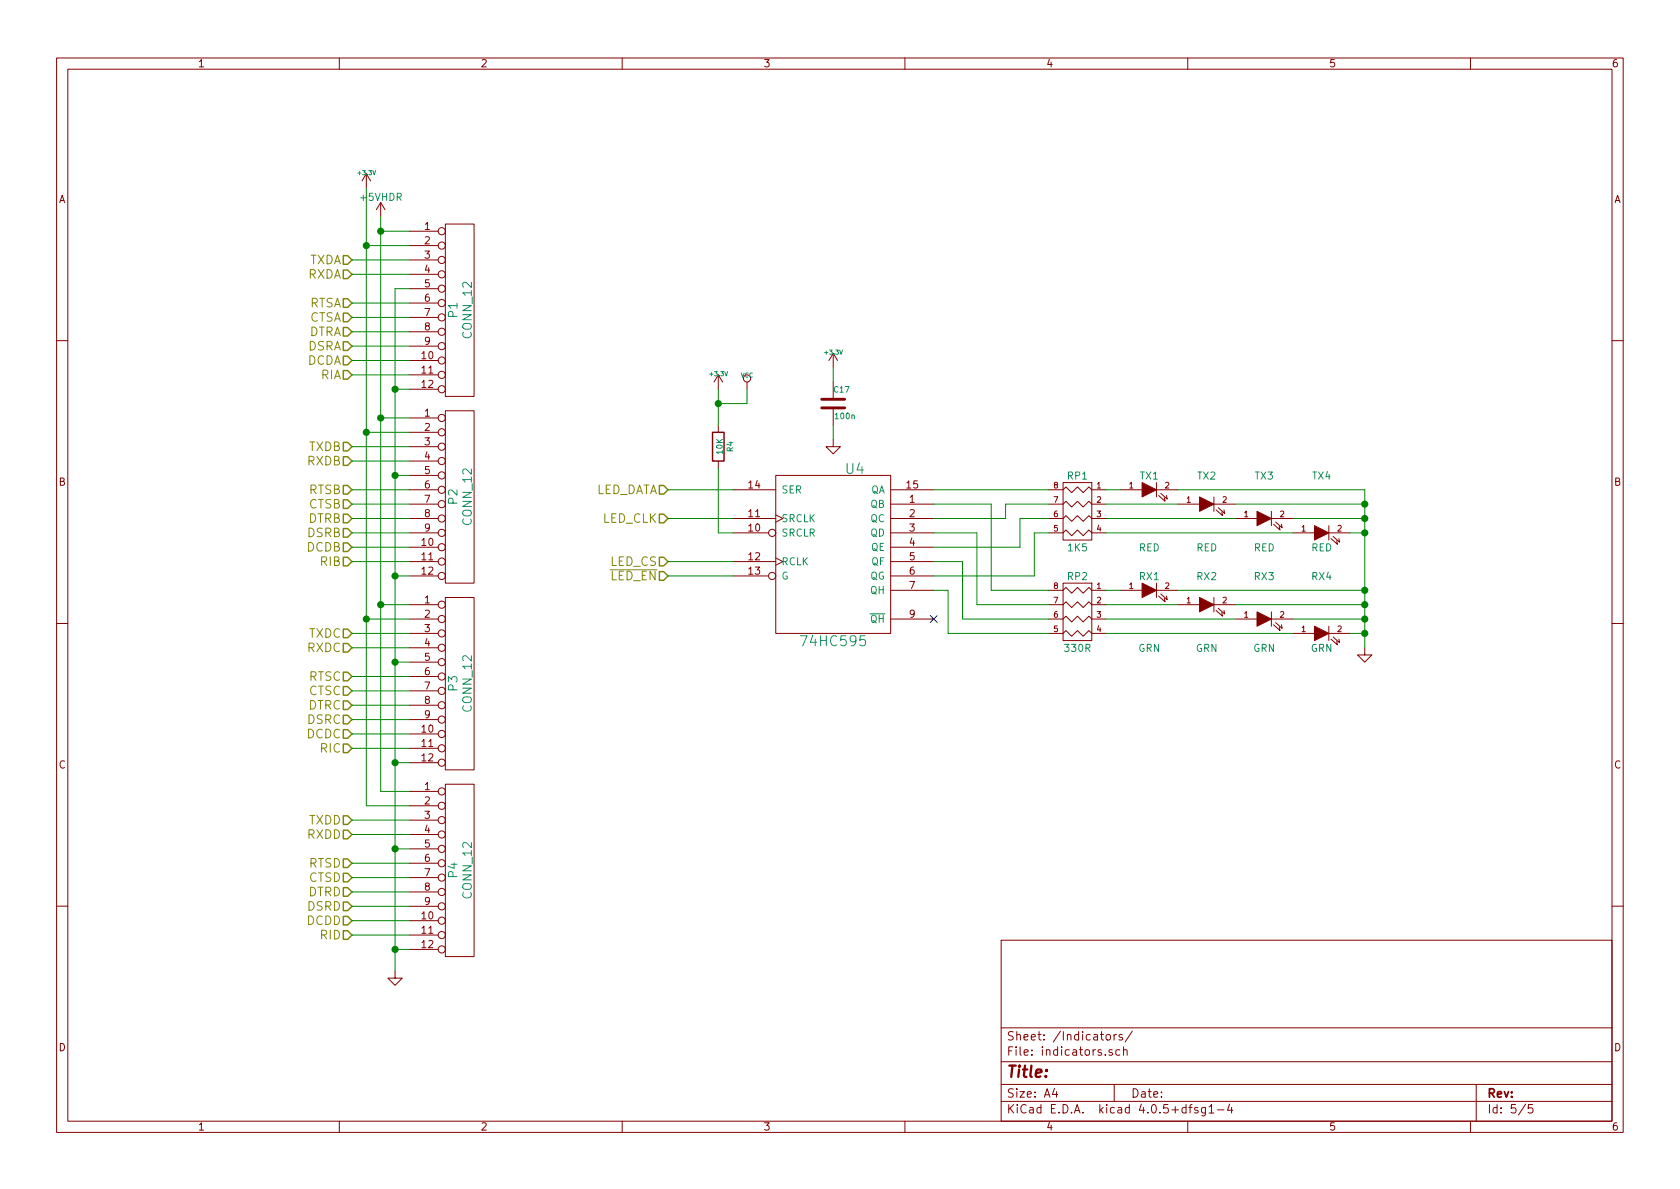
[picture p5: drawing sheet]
<svg xmlns="http://www.w3.org/2000/svg" width="297mm" height="210mm" viewBox="0 0 297 210" stroke-linecap="round" stroke-linejoin="round" font-family="sans-serif">
<g fill="none" stroke="#840000" stroke-width=".18">
<path d="M10 10.3h277v189.9h-277zM12 12.2h273v186.1h-273zM60 10.3v1.9M110 10.3v1.9M160 10.3v1.9M210 10.3v1.9M260 10.3v1.9M64.8 30.7l-.8 1.3M64.8 30.7v2.6M64.8 30.7l.7 1.3M67.3 35.8l-.8 1.3M67.3 35.8v2.5"/>
<path d="M67.3 35.8l.8 1.3M78.7 39.6h5.1v30.5h-5.1zM72.4 40.9h5.1M72.4 43.4h5.1M72.4 46h5.1M72.4 48.5h5.1M72.4 51h5.1M72.4 53.6h5.1M72.4 56.1h5.1M72.4 58.7h5.1M10 60.2h2M72.4 61.2h5.1"/>
<path d="M72.4 63.7h5.1M72.4 66.3h5.1M72.4 68.8h5.1M72.4 73.9h5.1M72.4 76.4h5.1M72.4 79h5.1M78.7 72.6h5.1v30.5h-5.1zM127 66.3v2.5M127 75.2v1.2M127 66.3l-.8 1.3M127 66.3l.8 1.3M132.1 67.6v1.2"/>
<path d="M147.3 77.7v1.3h1.3l-1.3 1.3-1.3-1.3h1.3M147.3 62.5v2.5M147.3 67.6v2.8M147.3 72.4v2.8M147.3 62.5l-.7 1.2M147.3 62.5l.8 1.2M285 60.2h2M72.4 89.1h5.1M72.4 91.7h5.1M72.4 94.2h5.1M72.4 96.8h5.1M72.4 99.3h5.1"/>
<path d="M72.4 86.6h5.1M72.4 81.5h5.1M72.4 84.1h5.1M127 81.5v1.3M129.5 91.7h7.7M129.5 94.2h6.4M129.5 99.3h7.7M129.5 86.6h7.7M137.2 84.1h20.3v27.9h-20.3zM137.2 91.1l1.2 .6-1.2 .6M137.2 98.7l1.2 .6-1.2 .6M157.5 89.1h7.6"/>
<path d="M157.5 91.7h7.6M157.5 94.2h7.6M157.5 96.8h7.6M157.5 99.3h7.6M157.5 86.6h7.6M185.4 94.2h2.6l.5-.5 1 1 1-1 1 1 1-1 .5 .5h2.6M185.4 91.7h2.6l.5-.5 1 1 1-1 1 1 1-1 .5 .5h2.6M185.4 89.1h2.6l.5-.5 1 1.1 1-1.1 1 1.1 1-1.1 .5 .5h2.6M185.4 86.6h2.6l.5-.5 1 1 1-1 1 1 1-1 .5 .5h2.6M188 85.3h5v10.2h-5zM198.1 86.6h3.8M204.5 86.6h3.8"/>
<path d="M204.5 85.3v2.6M204.9 87.6l1.1 1-.1-.6M205.2 87.2l1.2 1.1-.2-.7M208.3 89.1h3.8M214.6 89.1h3.8M214.6 87.9v2.5M215 90.2l1.2 1-.2-.7M215.4 89.8l1.1 1-.1-.6M218.4 91.7h3.8M224.8 91.7h3.8M224.8 90.4v2.6M225.2 92.7l1.1 1-.1-.6"/>
<path d="M225.6 92.3l1.1 1-.1-.6M228.6 94.2h3.8M234.9 94.2h3.9M234.9 93v2.5M235.3 95.2l1.2 1.1-.2-.7M235.7 94.9l1.2 1-.2-.7M10 110.3h2M72.4 101.8h5.1M72.4 109.5h5.1M72.4 106.9h5.1M72.4 112h5.1M72.4 114.5h5.1"/>
<path d="M72.4 117.1h5.1M72.4 119.6h5.1M78.7 105.7h5.1v30.4h-5.1zM129.5 101.8h6.4M157.5 101.8h7.6M157.5 104.4h7.6M157.5 109.5h7.6M185.4 112h2.6l.5-.5 1 1 1-1 1 1 1-1 .5 .5h2.6M185.4 109.5h2.6l.5-.5 1 1 1-1 1 1 1-1 .5 .5h2.6M185.4 106.9h2.6l.5-.5 1 1 1-1 1 1 1-1 .5 .5h2.6M185.4 104.4h2.6l.5-.5 1 1 1-1 1 1 1-1 .5 .5h2.6M188 103.1h5v10.2h-5z"/>
<path d="M198.1 104.4h3.8M204.5 104.4h3.8M204.5 103.1v2.6M204.9 105.4l1.1 1-.1-.6M205.2 105l1.2 1-.2-.6M208.3 106.9h3.8M214.6 105.7v2.5M214.6 106.9h3.8M215 107.9l1.2 1.1-.2-.7M215.4 107.6l1.1 1-.1-.7M218.4 109.5h3.8M224.8 109.5h3.8"/>
<path d="M224.8 108.2v2.5M225.2 110.5l1.1 1-.1-.6M225.6 110.1l1.1 1-.1-.6M228.6 112h3.8M234.9 110.7v2.6M234.9 112h3.9M235.3 113l1.2 1-.2-.6M235.7 112.6l1.2 1.1-.2-.7M241.3 114.5v1.3h1.3l-1.3 1.3-1.3-1.3h1.3M285 110.3h2M72.4 122.2h5.1M72.4 124.7h5.1"/>
<path d="M72.4 127.2h5.1M72.4 129.8h5.1M72.4 132.3h5.1M72.4 134.9h5.1M72.4 139.9h5.1M78.7 138.7h5.1v30.5h-5.1zM72.4 142.5h5.1M72.4 145h5.1M72.4 147.6h5.1M72.4 150.1h5.1M72.4 152.6h5.1M72.4 155.2h5.1"/>
<path d="M72.4 157.7h5.1M10 160.2h2M69.8 171.7v1.3h1.3l-1.3 1.2-1.2-1.2h1.2M72.4 160.3h5.1M72.4 162.8h5.1M72.4 165.3h5.1M72.4 167.9h5.1M177 166.3h108v32h-108zM285 160.2h2M60 198.3v1.9M110 198.3v1.9M160 198.3v1.9"/>
<path d="M177 194.8h108M177 191.8h108M177 187.8h108M177 181.8h108M186.4 192.5l-.3 1h.9M186.8 193v1M195.6 183.1l.2-.2 .5 .2v.5l-.1 .2-.4 .1-.2-.1zM196.6 185.7a.37 .37 0 0 0-.5 .1v.2l.5 .2 .1 .1-.2 .3-.4-.1M197 182.9v1M197 191.8v3M197.4 182.9l-.4 .3M198 185.7l-.4-.1-.3 .3 .1 .6 .2 .1 .4-.1"/>
<path d="M198.4 183a.37 .37 0 0 0-.6 .1l.1 .3 .5 .1 .1 .1-.2 .3-.5-.1M198.7 185.7l.2-.1 .3 .1 .1 .9M198.7 185.1v1.5M200.2 182.3l-1.3 2M210 198.3v1.9M210.2 195.8h.6M210.8 195.3l-.4 .2v1.3M211.8 195.9a.37 .37 0 0 0-.6 .1l.1 .3 .5 .1 .1 .1-.3 .3-.4-.1M213.1 195.8v1.4l-.2 .1h-.4M213.1 195.9l-.4-.1-.3 .3 .1 .6 .2 .1 .4-.1M213.8 195.8l.4-.5v1.5M213.8 196.8h.8"/>
<path d="M215.3 196.3h1.1M217.4 195.2l-.4 1.1h1M217.8 195.8v1M260 198.3v1.9M261 191.8v6.5M269.7 195.2l-1.2 2M271 195.3h-.7l-.1 .7 .2-.1 .5 .1 .1 .2v.5l-.2 .1-.6-.1"/>
<circle cx="78.1" cy="56.1" r=".63"/>
<circle cx="78.1" cy="46" r=".63"/>
<circle cx="78.1" cy="43.4" r=".63"/>
<circle cx="78.1" cy="40.9" r=".63"/>
<circle cx="78.1" cy="58.7" r=".63"/>
<circle cx="78.1" cy="51" r=".63"/>
<circle cx="78.1" cy="48.5" r=".63"/>
<circle cx="78.1" cy="53.6" r=".63"/>
<circle cx="78.1" cy="68.8" r=".63"/>
<circle cx="78.1" cy="76.4" r=".63"/>
<circle cx="78.1" cy="66.3" r=".63"/>
<circle cx="78.1" cy="73.9" r=".63"/>
<circle cx="78.1" cy="79" r=".63"/>
<circle cx="78.1" cy="63.7" r=".63"/>
<circle cx="78.1" cy="61.2" r=".63"/>
<circle cx="132.1" cy="66.9" r=".63"/>
<circle cx="78.1" cy="94.2" r=".63"/>
<circle cx="78.1" cy="91.7" r=".63"/>
<circle cx="78.1" cy="81.5" r=".63"/>
<circle cx="78.1" cy="84.1" r=".63"/>
<circle cx="78.1" cy="89.1" r=".63"/>
<circle cx="78.1" cy="86.6" r=".63"/>
<circle cx="78.1" cy="96.8" r=".63"/>
<circle cx="78.1" cy="99.3" r=".63"/>
<circle cx="136.5" cy="94.2" r=".63"/>
<circle cx="78.1" cy="101.8" r=".63"/>
<circle cx="78.1" cy="106.9" r=".63"/>
<circle cx="78.1" cy="114.5" r=".63"/>
<circle cx="78.1" cy="117.1" r=".63"/>
<circle cx="78.1" cy="119.6" r=".63"/>
<circle cx="78.1" cy="112" r=".63"/>
<circle cx="78.1" cy="109.5" r=".63"/>
<circle cx="136.5" cy="101.8" r=".63"/>
<circle cx="78.1" cy="122.2" r=".63"/>
<circle cx="78.1" cy="124.7" r=".63"/>
<circle cx="78.1" cy="127.2" r=".63"/>
<circle cx="78.1" cy="132.3" r=".63"/>
<circle cx="78.1" cy="129.8" r=".63"/>
<circle cx="78.1" cy="134.9" r=".63"/>
<circle cx="78.1" cy="139.9" r=".63"/>
<circle cx="78.1" cy="155.2" r=".63"/>
<circle cx="78.1" cy="150.1" r=".63"/>
<circle cx="78.1" cy="142.5" r=".63"/>
<circle cx="78.1" cy="147.6" r=".63"/>
<circle cx="78.1" cy="145" r=".63"/>
<circle cx="78.1" cy="152.6" r=".63"/>
<circle cx="78.1" cy="157.7" r=".63"/>
<circle cx="78.1" cy="165.3" r=".63"/>
<circle cx="78.1" cy="167.9" r=".63"/>
<circle cx="78.1" cy="160.3" r=".63"/>
<circle cx="78.1" cy="162.8" r=".63"/>
</g>
<g fill="none" stroke="#848400" stroke-width=".25">
<path d="M60.7 45.2h.8l.7 .8-.7 .7h-.8zM60.7 47.7h.8l.7 .8-.7 .8h-.8zM60.7 52.8h.8l.7 .8-.7 .8h-.8zM60.7 55.4h.8l.7 .7-.7 .8h-.8zM60.7 57.9h.8l.7 .8-.7 .7h-.8zM60.7 78.2h.8l.7 .8-.7 .8h-.8zM60.7 60.4h.8l.7 .8-.7 .8h-.8zM60.7 63h.8l.7 .7-.7 .8h-.8zM60.7 65.5h.8l.7 .8-.7 .8h-.8zM60.7 80.8h.8l.7 .7-.7 .8h-.8zM60.7 85.8h.8l.7 .8-.7 .8h-.8zM60.7 88.4h.8l.7 .7-.7 .8h-.8z"/>
<path d="M60.7 90.9h.8l.7 .8-.7 .8h-.8zM60.7 93.5h.8l.7 .7-.7 .8h-.8zM60.7 96h.8l.7 .8-.7 .7h-.8zM60.7 98.5h.8l.7 .8-.7 .8h-.8zM116.6 98.5h.7l.8 .8-.8 .8h-.7zM116.6 90.9h.7l.8 .8-.8 .8h-.7zM116.6 85.8h.7l.8 .8-.8 .8h-.7zM60.7 111.2h.8l.7 .8-.7 .8h-.8zM60.7 113.8h.8l.7 .7-.7 .8h-.8zM60.7 118.9h.8l.7 .7-.7 .8h-.8zM116.6 101.1h.7l.8 .7-.8 .8h-.7zM60.7 121.4h.8l.7 .8-.7 .7h-.8z"/>
<path d="M60.7 123.9h.8l.7 .8-.7 .8h-.8zM60.7 126.5h.8l.7 .7-.7 .8h-.8zM60.7 129h.8l.7 .8-.7 .8h-.8zM60.7 131.6h.8l.7 .7-.7 .8h-.8zM60.7 144.3h.8l.7 .7-.7 .8h-.8zM60.7 146.8h.8l.7 .8-.7 .7h-.8zM60.7 151.9h.8l.7 .7-.7 .8h-.8zM60.7 154.4h.8l.7 .8-.7 .8h-.8zM60.7 157h.8l.7 .7-.7 .8h-.8zM60.7 159.5h.8l.7 .8-.7 .7h-.8zM60.7 162h.8l.7 .8-.7 .8h-.8zM60.7 164.6h.8l.7 .7-.7 .8h-.8z"/>
</g>
<path d="M107.9 100.8h8.3" fill="none" stroke="#848400" stroke-width=".18"/>
<g fill="#840000" stroke="#840000" stroke-width=".18">
<path d="M201.9 85.3l2.6 1.3-2.6 1.3z"/>
<path d="M201.9 103.1l2.6 1.3-2.6 1.3z"/>
<path d="M212.1 87.9l2.5 1.2-2.5 1.3z"/>
<path d="M212.1 105.7l2.5 1.2-2.5 1.3z"/>
<path d="M222.2 90.4l2.6 1.3-2.6 1.3z"/>
<path d="M222.2 108.2l2.6 1.3-2.6 1.2z"/>
<path d="M232.4 93l2.5 1.2-2.5 1.3z"/>
<path d="M232.4 110.7l2.5 1.3-2.5 1.3z"/>
</g>
<path d="M164.5 108.9l1.2 1.2M165.7 108.9l-1.2 1.2" fill="none" stroke="#000084" stroke-width=".18"/>
<path d="M126 76.4h2v5.1h-2z" fill="none" stroke="#840000" stroke-width=".25"/>
<path d="M145.3 72.1h4.1M145.3 70.6h4.1" fill="none" stroke="#840000" stroke-width=".51"/>
<g fill="none" stroke="#008400" stroke-width=".18">
<path d="M64.8 33.3v109.2h7.6M67.3 38.3v101.6h5.1M62.2 46h10.2M62.2 48.5h10.2M62.2 53.6h10.2M62.2 56.1h10.2M62.2 58.7h10.2M64.8 43.4h7.6M67.3 40.9h5.1M72.4 51h-2.6v120.7M62.2 61.2h10.2M62.2 63.7h10.2"/>
<path d="M62.2 66.3h10.2M62.2 79h10.2M64.8 76.4h7.6M67.3 73.9h5.1M69.8 68.8h2.6M127 68.8v6.4M132.1 68.8v2.6h-5.1M147.3 65v2.6M147.3 75.2v2.5M62.2 81.5h10.2M62.2 86.6h10.2M62.2 89.1h10.2"/>
<path d="M62.2 91.7h10.2M62.2 94.2h10.2M62.2 96.8h10.2M62.2 99.3h10.2M69.8 84.1h2.6M118.1 86.6h11.4M118.1 91.7h11.4M118.1 99.3h11.4M127 82.8v11.4h2.5M165.1 86.6h20.3M165.1 89.1h10.2v15.3h10.1M165.1 94.2h7.6v12.7h12.7"/>
<path d="M165.1 99.3h5.1v10.2h15.2M185.4 89.1h-7.6v2.6h-12.7M185.4 91.7h-5.1v5.1h-15.2M185.4 94.2h-2.5v7.6h-17.8M195.6 86.6h2.5M195.6 89.1h12.7M195.6 91.7h22.8M195.6 94.2h33M208.3 86.6h33v27.9M218.4 89.1h22.9M228.6 91.7h12.7M238.8 94.2h2.5"/>
<path d="M62.2 112h10.2M62.2 114.5h10.2M62.2 119.6h10.2M64.8 109.5h7.6M67.3 106.9h5.1M69.8 117.1h2.6M69.8 101.8h2.6M118.1 101.8h11.4M165.1 104.4h2.5v7.6h17.8M195.6 112h33M195.6 106.9h12.7M195.6 109.5h22.8"/>
<path d="M195.6 104.4h2.5M208.3 104.4h33M218.4 106.9h22.9M228.6 109.5h12.7M238.8 112h2.5M62.2 122.2h10.2M62.2 124.7h10.2M62.2 127.2h10.2M62.2 129.8h10.2M62.2 132.3h10.2M69.8 134.9h2.6M62.2 145h10.2"/>
<path d="M62.2 147.6h10.2M62.2 152.6h10.2M62.2 155.2h10.2M62.2 157.7h10.2M69.8 150.1h2.6M62.2 160.3h10.2M62.2 162.8h10.2M62.2 165.3h10.2M69.8 167.9h2.6"/>
</g>
<g fill="#008400" stroke="#008400" stroke-width=".25">
<circle cx="67.3" cy="40.9" r=".51"/>
<circle cx="67.3" cy="106.9" r=".51"/>
<circle cx="67.3" cy="73.9" r=".51"/>
<circle cx="64.8" cy="43.4" r=".51"/>
<circle cx="64.8" cy="76.4" r=".51"/>
<circle cx="64.8" cy="109.5" r=".51"/>
<circle cx="69.9" cy="150.1" r=".51"/>
<circle cx="69.9" cy="117.1" r=".51"/>
<circle cx="69.9" cy="84.1" r=".51"/>
<circle cx="241.3" cy="89.1" r=".51"/>
<circle cx="241.3" cy="91.7" r=".51"/>
<circle cx="241.3" cy="94.2" r=".51"/>
<circle cx="241.3" cy="104.4" r=".51"/>
<circle cx="241.3" cy="106.9" r=".51"/>
<circle cx="241.3" cy="109.5" r=".51"/>
<circle cx="241.3" cy="112" r=".51"/>
<circle cx="127" cy="71.4" r=".51"/>
<circle cx="69.9" cy="167.9" r=".51"/>
<circle cx="69.9" cy="134.9" r=".51"/>
<circle cx="69.9" cy="101.8" r=".51"/>
<circle cx="69.9" cy="68.8" r=".51"/>
</g>
<text font-size="2.8" fill="#840000" x="178" y="190.5">Title:</text>
<g font-size="2.5" fill="#008484">
<text x="149.6" y="83.8">U4</text>
<text x="142.1" y="114.3">74HC595</text>
</g>
<g font-size="2.1" fill="#848400">
<text x="54.5" y="46.7">TXDA</text>
<text x="54.3" y="49.3">RXDA</text>
<text x="54.4" y="59.4">DTRA</text>
<text x="54.5" y="54.4">RTSA</text>
<text x="54.5" y="56.9">CTSA</text>
<text x="54.2" y="64.5">DCDA</text>
<text x="54.3" y="62">DSRA</text>
<text x="56.6" y="67.1">RIA</text>
<text x="54.3" y="82.3">RXDB</text>
<text x="54.5" y="79.8">TXDB</text>
<text x="54.5" y="87.4">RTSB</text>
<text x="54.5" y="89.9">CTSB</text>
<text x="104.9" y="87.4">LED_DATA</text>
<text x="54.3" y="95">DSRB</text>
<text x="54.4" y="92.5">DTRB</text>
<text x="106.4" y="92.5">LED_CLK</text>
<text x="54.2" y="97.5">DCDB</text>
<text x="56.6" y="100.1">RIB</text>
<text x="107.8" y="100.1">LED_CS</text>
<text x="107.8" y="102.6">LED_EN</text>
<text x="54.5" y="112.8">TXDC</text>
<text x="54.3" y="115.3">RXDC</text>
<text x="54.4" y="125.5">DTRC</text>
<text x="54.5" y="120.4">RTSC</text>
<text x="54.5" y="122.9">CTSC</text>
<text x="54.2" y="130.6">DCDC</text>
<text x="54.3" y="128">DSRC</text>
<text x="56.6" y="133.1">RIC</text>
<text x="54.3" y="148.3">RXDD</text>
<text x="54.5" y="145.8">TXDD</text>
<text x="54.5" y="153.4">RTSD</text>
<text x="54.5" y="156">CTSD</text>
<text x="54.3" y="161">DSRD</text>
<text x="54.4" y="158.5">DTRD</text>
<text x="54.2" y="163.6">DCDD</text>
<text x="56.6" y="166.1">RID</text>
</g>
<g font-size="2.1" fill="#008484">
<text x="80.9" y="56.1" transform="rotate(-90 80.9 56.1)">P1</text>
<text x="83.4" y="59.7" transform="rotate(-90 83.4 59.7)">CONN_12</text>
<text x="80.9" y="89.1" transform="rotate(-90 80.9 89.1)">P2</text>
<text x="83.4" y="92.7" transform="rotate(-90 83.4 92.7)">CONN_12</text>
<text x="80.9" y="122.2" transform="rotate(-90 80.9 122.2)">P3</text>
<text x="83.4" y="125.7" transform="rotate(-90 83.4 125.7)">CONN_12</text>
<text x="80.9" y="155.2" transform="rotate(-90 80.9 155.2)">P4</text>
<text x="83.4" y="158.8" transform="rotate(-90 83.4 158.8)">CONN_12</text>
</g>
<g font-size="2.1" fill="#840000">
<text x="178" y="184">Sheet: /Indicators/</text>
<text x="178" y="186.7">File: indicators.sch</text>
<text x="178" y="196.9">KiCad E.D.A. kicad 4.0.5+dfsg1-4</text>
<text x="178" y="194.1">Size: A4</text>
<text x="200" y="194.1">Date:</text>
<text x="263" y="194.1">Rev:</text>
<text x="263" y="196.9">Id: 5/5</text>
</g>
<g font-size="1.8" fill="#840000">
<text x="35" y="11.9">1</text>
<text x="85" y="11.9">2</text>
<text x="135" y="11.9">3</text>
<text x="185" y="11.9">4</text>
<text x="235" y="11.9">5</text>
<text x="285" y="11.9">6</text>
<text x="10.4" y="35.9">A</text>
<text x="285.4" y="35.9">A</text>
<text x="75.1" y="40.6">1</text>
<text x="75.1" y="43.2">2</text>
<text x="75.1" y="45.7">3</text>
<text x="75.1" y="48.3">4</text>
<text x="75.1" y="50.8">5</text>
<text x="75.1" y="53.3">6</text>
<text x="75.1" y="55.9">7</text>
<text x="75.1" y="58.4">8</text>
<text x="74.6" y="63.5">10</text>
<text x="75.1" y="61">9</text>
<text x="74.6" y="66">11</text>
<text x="74.6" y="68.6">12</text>
<text x="75.1" y="73.7">1</text>
<text x="75.1" y="76.2">2</text>
<text x="75.1" y="78.7">3</text>
<text x="75.1" y="81.3">4</text>
<text x="75.1" y="83.8">5</text>
<text x="10.4" y="85.9">B</text>
<text x="75.1" y="86.4">6</text>
<text x="75.1" y="88.9">7</text>
<text x="132.4" y="86.4">14</text>
<text x="160.3" y="86.4">15</text>
<text x="160.8" y="88.9">1</text>
<text x="285.4" y="85.9">B</text>
<text x="75.1" y="91.4">8</text>
<text x="75.1" y="94">9</text>
<text x="132.4" y="94">10</text>
<text x="132.4" y="91.4">11</text>
<text x="160.8" y="91.4">2</text>
<text x="160.8" y="94">3</text>
<text x="74.6" y="96.5">10</text>
<text x="74.6" y="99.1">11</text>
<text x="74.6" y="101.6">12</text>
<text x="132.4" y="99.1">12</text>
<text x="132.4" y="101.6">13</text>
<text x="160.8" y="96.5">4</text>
<text x="160.8" y="99.1">5</text>
<text x="160.8" y="101.6">6</text>
<text x="75.1" y="106.7">1</text>
<text x="160.8" y="104.1">7</text>
<text x="75.1" y="109.2">2</text>
<text x="75.1" y="111.8">3</text>
<text x="160.8" y="109.2">9</text>
<text x="75.1" y="114.3">4</text>
<text x="75.1" y="116.8">5</text>
<text x="75.1" y="119.4">6</text>
<text x="75.1" y="121.9">7</text>
<text x="75.1" y="124.5">8</text>
<text x="74.6" y="129.5">10</text>
<text x="75.1" y="127">9</text>
<text x="10.4" y="135.9">C</text>
<text x="74.6" y="132.1">11</text>
<text x="74.6" y="134.6">12</text>
<text x="285.4" y="135.9">C</text>
<text x="75.1" y="139.7">1</text>
<text x="75.1" y="142.2">2</text>
<text x="75.1" y="144.8">3</text>
<text x="75.1" y="147.3">4</text>
<text x="75.1" y="149.9">5</text>
<text x="75.1" y="152.4">6</text>
<text x="75.1" y="154.9">7</text>
<text x="75.1" y="157.5">8</text>
<text x="75.1" y="160">9</text>
<text x="74.6" y="162.6">10</text>
<text x="74.6" y="165.1">11</text>
<text x="74.6" y="167.6">12</text>
<text x="10.4" y="185.9">D</text>
<text x="285.4" y="185.9">D</text>
<text x="35" y="199.9">1</text>
<text x="85" y="199.9">2</text>
<text x="135" y="199.9">3</text>
<text x="185" y="199.9">4</text>
<text x="235" y="199.9">5</text>
<text x="285" y="199.9">6</text>
</g>
<g font-size="1.8" fill="#008484">
<text x="63.8" y="35.5">+5VHDR</text>
<text x="138.2" y="87.2">SER</text>
<text x="153.8" y="89.8">QB</text>
<text x="153.8" y="87.2">QA</text>
<text x="188.8" y="84.8">RP1</text>
<text x="201.6" y="84.8">TX1</text>
<text x="211.7" y="84.8">TX2</text>
<text x="221.9" y="84.8">TX3</text>
<text x="232.1" y="84.8">TX4</text>
<text x="138.2" y="94.9">SRCLR</text>
<text x="138.2" y="92.3">SRCLK</text>
<text x="153.8" y="92.3">QC</text>
<text x="153.8" y="94.9">QD</text>
<text x="138.2" y="99.9">RCLK</text>
<text x="153.9" y="97.4">QE</text>
<text x="154" y="99.9">QF</text>
<text x="188.9" y="97.5">1K5</text>
<text x="201.3" y="97.5">RED</text>
<text x="211.5" y="97.5">RED</text>
<text x="221.7" y="97.5">RED</text>
<text x="231.8" y="97.5">RED</text>
<text x="138.2" y="102.5">G</text>
<text x="153.7" y="102.5">QG</text>
<text x="153.8" y="105">QH</text>
<text x="188.8" y="102.6">RP2</text>
<text x="201.5" y="102.6">RX1</text>
<text x="211.7" y="102.6">RX2</text>
<text x="221.8" y="102.6">RX3</text>
<text x="232" y="102.6">RX4</text>
<text x="153.8" y="110.1">QH</text>
<text x="188.4" y="115.3">330R</text>
<text x="201.2" y="115.3">GRN</text>
<text x="211.4" y="115.3">GRN</text>
<text x="221.6" y="115.3">GRN</text>
<text x="231.7" y="115.3">GRN</text>
</g>
<g font-size="1.4" fill="#008484">
<text x="147.5" y="69.4">C17</text>
<text x="147.8" y="74.1">100n</text>
<text x="127.8" y="80.3" transform="rotate(-90 127.8 80.3)">10K</text>
<text x="129.6" y="79.9" transform="rotate(-90 129.6 79.9)">R4</text>
</g>
<g font-size="1.4" fill="#840000">
<text x="186.3" y="88.9">7</text>
<text x="186.3" y="86.4">8</text>
<text x="193.9" y="86.4">1</text>
<text x="193.9" y="88.9">2</text>
<text x="199.6" y="86.4">1</text>
<text x="206" y="86.4">2</text>
<text x="209.8" y="88.9">1</text>
<text x="216.2" y="88.9">2</text>
<text x="186.3" y="94">5</text>
<text x="186.3" y="91.4">6</text>
<text x="193.9" y="91.4">3</text>
<text x="193.9" y="94">4</text>
<text x="220" y="91.4">1</text>
<text x="226.3" y="91.4">2</text>
<text x="230.1" y="94">1</text>
<text x="236.5" y="94">2</text>
<text x="186.3" y="106.7">7</text>
<text x="186.3" y="104.1">8</text>
<text x="193.9" y="104.1">1</text>
<text x="193.9" y="106.7">2</text>
<text x="199.6" y="104.1">1</text>
<text x="206" y="104.1">2</text>
<text x="209.8" y="106.7">1</text>
<text x="216.2" y="106.7">2</text>
<text x="186.3" y="111.8">5</text>
<text x="186.3" y="109.2">6</text>
<text x="193.9" y="109.2">3</text>
<text x="193.9" y="111.8">4</text>
<text x="220" y="109.2">1</text>
<text x="226.3" y="109.2">2</text>
<text x="230.1" y="111.8">1</text>
<text x="236.5" y="111.8">2</text>
</g>
<g font-size="1.1" fill="#008484">
<text x="63.4" y="30.9">+3.3V</text>
<text x="145.9" y="62.7">+3.3V</text>
<text x="125.6" y="66.5">+3.3V</text>
<text x="131" y="66.7">VCC</text>
</g>
</svg>
